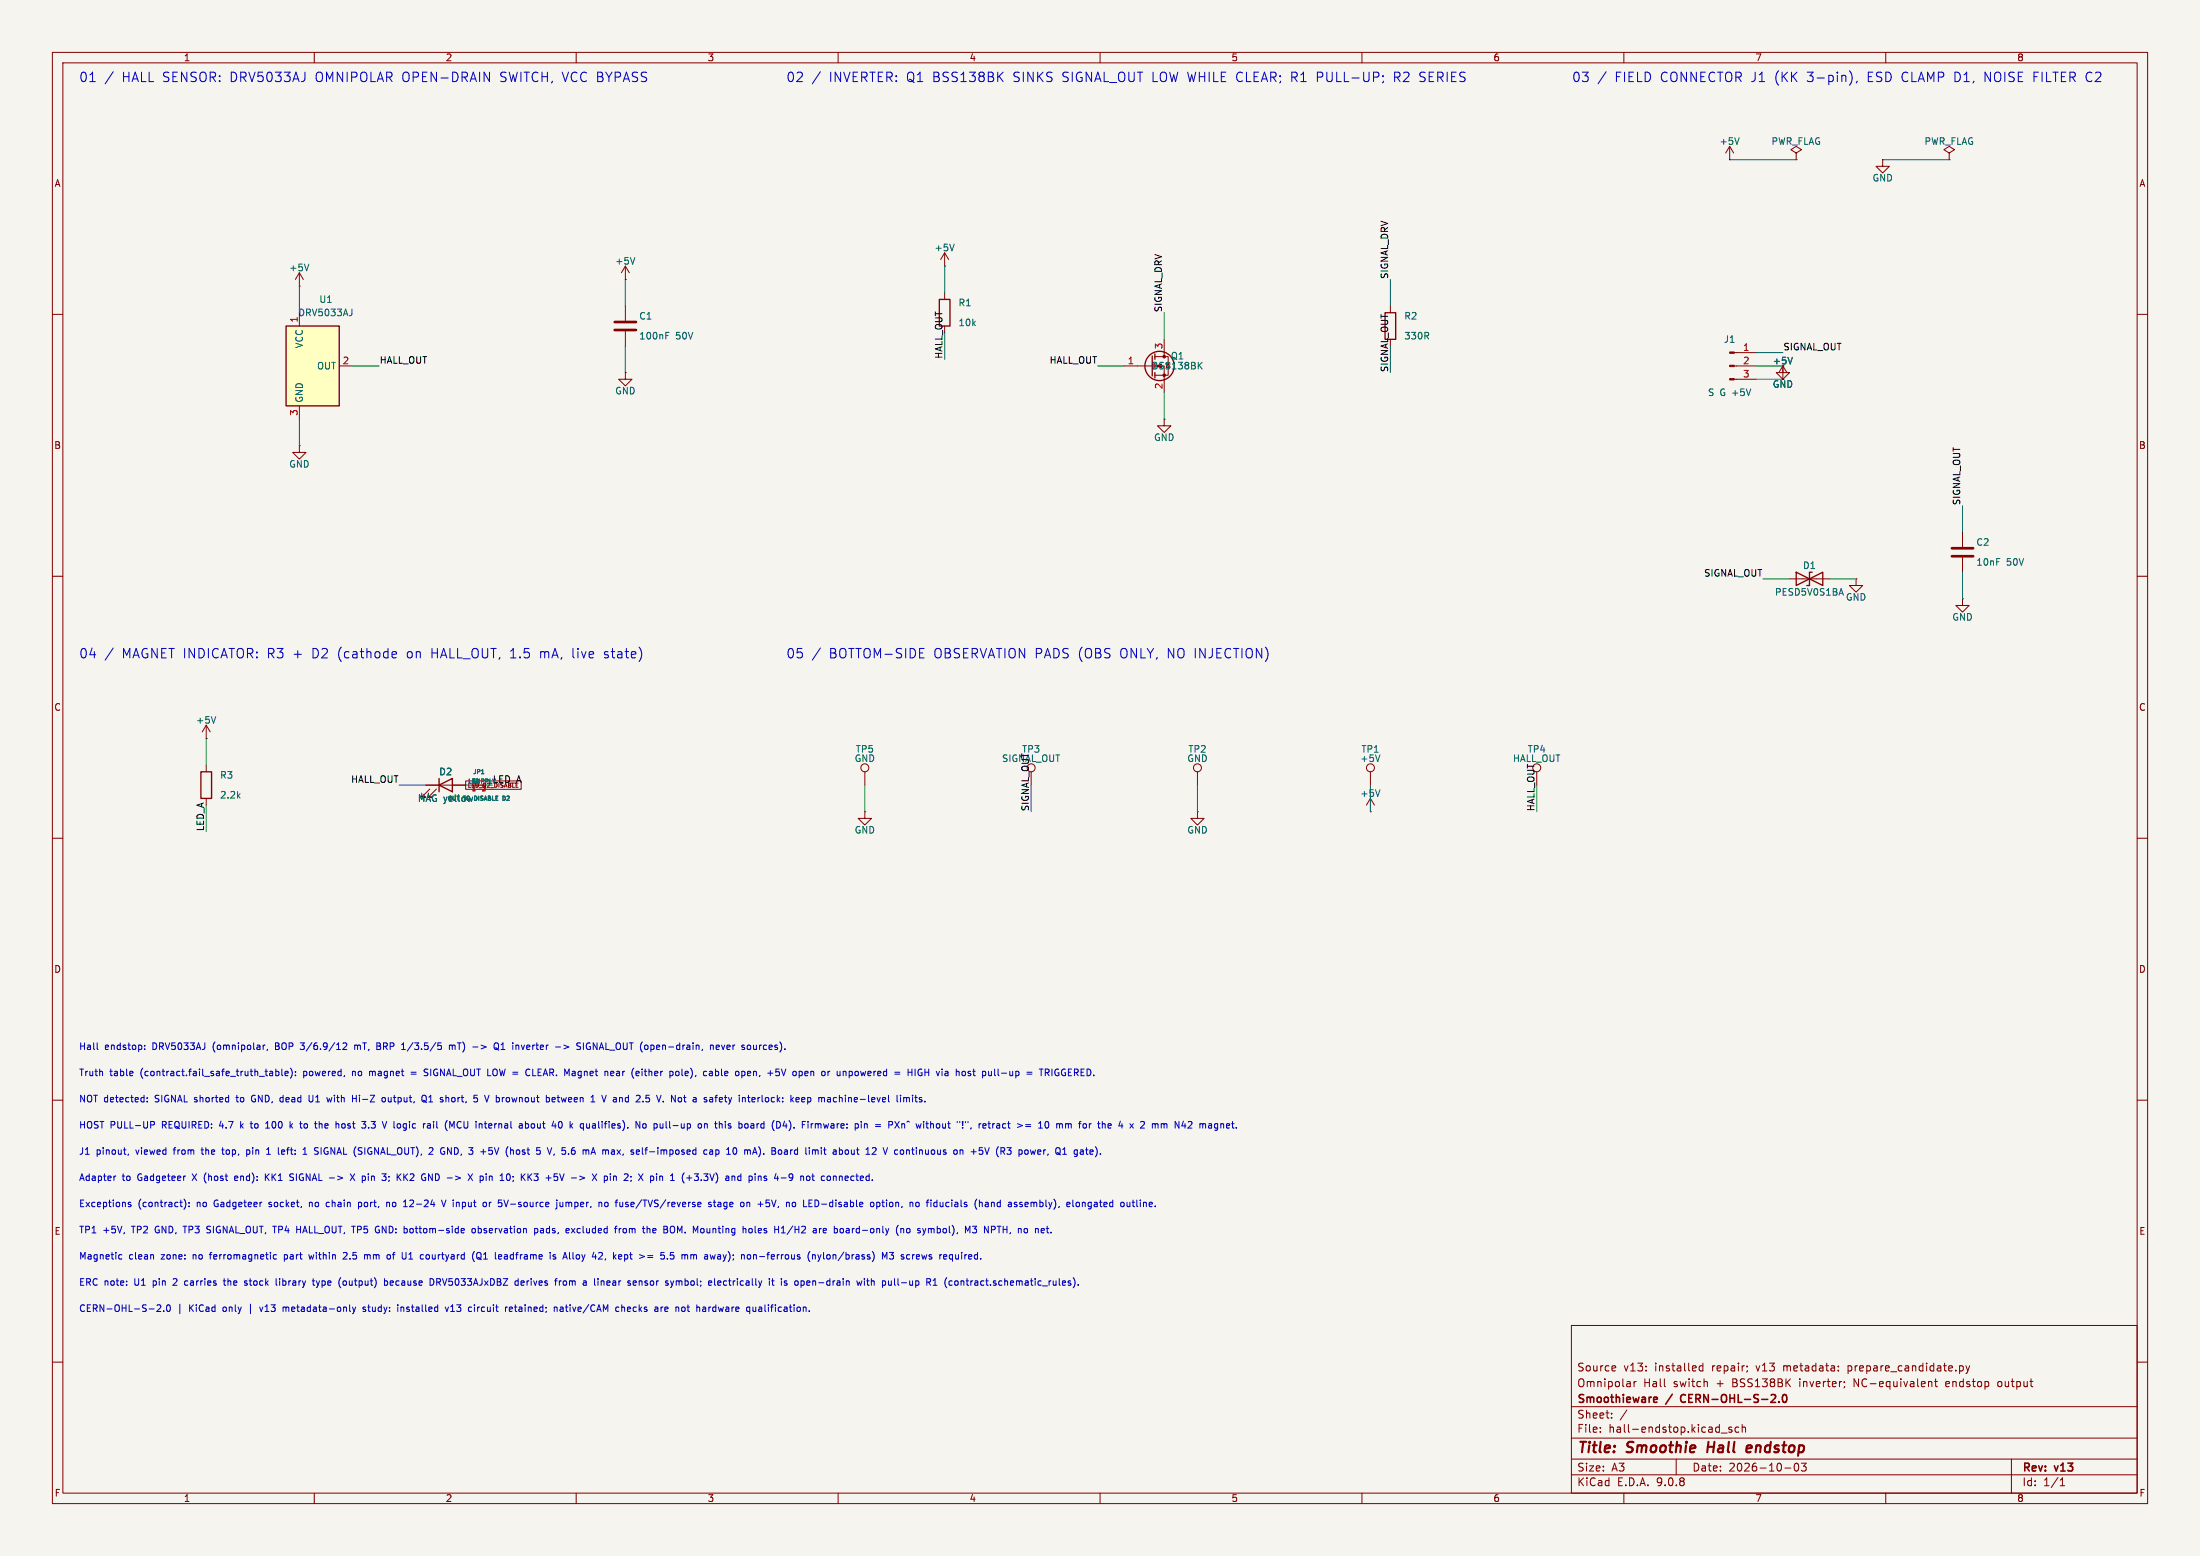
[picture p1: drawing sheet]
<svg xmlns="http://www.w3.org/2000/svg" width="420mm" height="297mm" viewBox="0 0 420 297" stroke-linecap="round" stroke-linejoin="round" font-family="sans-serif">
<path d="M0 0h420v297h-420z" fill="#f5f4ef" stroke="#f5f4ef" stroke-width=".19"/>
<g fill="none" stroke="#840000" stroke-width=".19">
<path d="M10 10h400v277h-400zM12 12h396v273h-396zM60 10v2M110 10v2M160 10v2M210 10v2M260 10v2M310 10v2M360 10v2M330.2 30.5h.1M330.2 27.9l-.8 1.3M330.2 27.9l.8 1.3"/>
<path d="M330.2 27.9v2.6M342.9 29.2l1-.6-1-.7-1 .7 1 .6v1.3M342.9 30.5h.1M359.4 30.5v1.3h1.3l-1.3 1.2-1.3-1.2h1.3M359.4 30.5h.1M372.1 29.2l1-.6-1-.7-1 .7 1 .6v1.3M372.1 30.5h.1M57.1 54.6h.1M57.1 52.1l-.7 1.2M57.1 52.1l.8 1.2M57.1 52.1v2.5M119.4 53.3h.1"/>
<path d="M119.4 50.8l-.8 1.3M119.4 50.8l.7 1.3M119.4 50.8v2.5M265.4 58.4v1.3M10 60h2M331.1 67.3h4.2M331.1 69.9h4.2M331.1 72.4h4.2M340.4 69.9v1.2h1.2l-1.2 1.3-1.3-1.3h1.3M340.4 69.9l-.8 1.2M340.4 69.9l.7 1.2M340.4 69.9v2.5"/>
<path d="M408 60h2M10 110h2M341.6 110.5h7.6M354.3 110.5v1.3h1.3l-1.3 1.2-1.2-1.2h1.2M354.3 110.5h.1M374.6 114.3v1.3h1.3l-1.3 1.2-1.2-1.2h1.2M374.6 114.3h.1M374.6 101.6v2.8M374.6 106.4v2.8M408 110h2M10 160h2M165.1 154.9v1.3h1.3l-1.3 1.3-1.3-1.3h1.3"/>
<path d="M165.1 154.9h.1M165.1 147.3v2.6M408 160h2M10 210h2M408 210h2M300 253h108v32h-108zM10 260h2M300 278.5h108M300 274.5h108M300 268.5h108M305.5 273.2v.2M305.5 272.5v.1"/>
<path d="M307.7 270.5v.2M307.7 269.8v.1M308.2 260.7l.2 .3-.7 .2M308.4 261.6l-.2 .1M310.6 269.1l-1.3 1.9M311.9 263.7v1M312.4 263.7l-.3 .1-.2 .2M317.8 264.6l.1 .1M320 278.5v3M325.1 260.2v1.5M325.1 260.8l-.4-.1-.3 .3 .1 .6h.6M325.9 263.8v.9"/>
<path d="M328.6 273.5h1.1M330.6 272.5l-.4-.1-.2 .2 .1 .2 .5 .2v.3h-.6M331.9 272.5l-.4-.1-.3 .3 .2 .6h.5M332.6 272.5l.2-.1 .4 .1v.9M332.6 271.9v1.5M333.5 260.8v.1M333.6 261.6l-.2 .3M342.7 279.4a.81 .81 0 0 0 .3 1.4l.2-.2 .2-.4-.2-.8M344.8 279.3l-.5 .6 .4 .1v.6l-.2 .2-.6-.2M350.9 261.5v.2M350.9 260.8v.1M352.1 263.8v.1"/>
<path d="M352.2 264.6l-.2 .3M368.2 263.8h.5l.1 .9M369.3 263.7h.6M369.5 263.2v1.3l.4 .2M371.5 263.8v.8M372.2 264l-.8 .2M374.1 260.8l.4-.1 .3 .3-.1 .6h-.6M375.3 260.7l.4 1M375.7 261.7l-.4 .5M376 260.7l-.3 1M381.7 263.7l-.3 .3v.4l.3 .3M384 278.5v6.5"/>
<path d="M408 260h2M60 285v2M110 285v2M160 285v2M210 285v2M260 285v2M300 281.5h108M310 285v2M340.7 280.2h1.2M360 285v2M393.3 283.6h.9M393.3 282.5l.4-.4v1.5"/>
<circle cx="165.1" cy="146.6" r=".76"/>
</g>
<path d="M326.2 275.2l-.3 2M334.3 276h-.7l-.2 .9 .2 .3 .6-.1M334.4 276.3l-1 .2" fill="none" stroke="#840000" stroke-width=".4"/>
<path d="M315.9 266.7l.4 .1 .1 .2-.7 .2M316.3 267.6l-.4 .1M321 266.4l-.2 .4 .2 .7M338 267.7h1M338.9 266.3v.5M339.6 267.5v.2M340.4 266.3l.2-.1a.8 .8 0 0 1 .5 .7 .8 .8 0 0 1-.5 .8l-.2-.2-.1-.4z" fill="none" stroke="#840000" stroke-width=".3"/>
<path d="M372.6 104.6h4.1M372.6 106.2h4.1" fill="none" stroke="#840000" stroke-width=".51"/>
<path d="M264.4 59.7h2v5.1h-2zM342.9 109.2v2.6l5.1-2.6v2.6zM345.9 109.2h-.5v2.6h-.5" fill="none" stroke="#840000" stroke-width=".25"/>
<path d="M332 26.3l-.4 1.3M59 50.4l-.5 1.3M121.2 49.1l-.4 1.3M342.2 68.2l-.4 1.3M351.5 112.3l.4 1.3" fill="none" stroke="#006464" stroke-width=".19"/>
<g fill="#840000" stroke="#840000" stroke-width=".19">
<path d="M330.2 67.2h.9v.2h-.9z"/>
<path d="M330.2 69.7h.9v.3h-.9z"/>
<path d="M330.2 72.3h.9v.2h-.9z"/>
</g>
<path d="M54.6 62.2h10.2v15.3h-10.2z" fill="#ffffc2"/>
<g fill="none" stroke="#840000" stroke-width=".25">
<path d="M179.3 57.2h2.1v5h-2.1zM54.6 62.2h10.2v15.3h-10.2zM220 67.9v3.9M220.5 67.6v1M220.5 71.1v1M38.4 147.3h2v5.1h-2zM83.8 149.9l2.6-1.3v2.5zM83.8 148.6v2.5"/>
<circle cx="221.4" cy="69.8" r="2.79"/>
</g>
<g fill="none" stroke="#840000" stroke-width=".19">
<path d="M57.1 59.7v2.5M119.4 58.4v2.8M180.3 50.8h.1M180.3 48.3v2.5M180.3 55.9v1.3M180.3 48.3l-.7 1.2M180.3 48.3l.8 1.2M57.1 77.5v2.5M64.8 69.9h2.5M119.4 71.1v1.3h1.2l-1.2 1.3-1.3-1.3h1.3M119.4 71.1h.1M119.4 63.2v2.8"/>
<path d="M214.6 69.9h5.4M220.5 68.1h2.5v3.5h-2.5M220.5 69.9h1.7v5M222.2 64.8v3.3M57.1 85.1v1.3h1.3l-1.3 1.2-1.2-1.2h1.2M57.1 85.1h.1M222.2 80v1.3h1.3l-1.3 1.3-1.2-1.3h1.2M222.2 80h.1M39.4 138.4v2.6M39.4 138.4l-.8 1.3M39.4 138.4l.7 1.3M39.4 141h.1"/>
<path d="M39.4 146.1v1.2M39.4 152.4v1.3M81.3 149.9h7.6M82 150.6l-1.5 1.5h.8h-.8v-.7M83.3 150.6l-1.5 1.5h.7h-.7v-.7M88.9 149.1h10.6v1.6h-10.6zM228.6 154.9v1.3h1.3l-1.3 1.3-1.3-1.3h1.3M228.6 154.9h.1M228.6 147.3v2.6M261.6 154.9h.1M261.6 147.3v2.6M261.6 152.4v2.5"/>
<path d="M261.6 152.4l-.7 1.3M261.6 152.4l.8 1.3"/>
<circle cx="196.8" cy="146.6" r=".76"/>
<circle cx="228.6" cy="146.6" r=".76"/>
<circle cx="261.6" cy="146.6" r=".76"/>
<circle cx="293.4" cy="146.6" r=".76"/>
</g>
<path d="M67.2 59v.9l-.2 .3M182.2 46.6l-.5 1.3M127.1 64h.4M127.1 63.4h.6M228.9 69.7l.6 .7M229.5 69.2l-.7 .7M342.2 68.2l-.4 1.3M41.2 136.8l-.4 1.2M91.9 147.7h.5M96.3 152h-.3v.8l.3-.1M263.4 144.1l-.4 1.3M263.4 150.7l-.4 1.3" fill="none" stroke="#006464" stroke-width=".19"/>
<path d="M117.3 61.5h4.1M117.3 63h4.1" fill="none" stroke="#840000" stroke-width=".51"/>
<g fill="#840000" stroke="#840000" stroke-width=".19">
<circle cx="222.2" cy="68.1" r=".25"/>
<circle cx="222.2" cy="71.6" r=".25"/>
</g>
<g fill="none" stroke="#009600" stroke-width=".19">
<path d="M330.2 30.5h12.7M359.4 30.5h12.7M57.1 54.6v5.1M119.4 53.3v5.1M180.3 50.8v5.1M222.2 59.7v5.1M265.4 53.3v5.1M67.3 69.9h5.1M119.4 66v5.1M180.3 63.5v5.1M209.5 69.9h5.1M222.2 74.9v5.1"/>
<path d="M265.4 66v5.1M335.3 69.9h5.1M335.3 67.3h5.1M335.3 72.4h5.1M57.1 80v5.1M374.6 96.5v5.1M336.5 110.5h5.1M349.2 110.5h5.1M374.6 109.2v5.1M39.4 141v5.1M39.4 153.7v5.1M76.2 149.9h5.1"/>
<path d="M165.1 149.9v5M196.8 149.9v5M228.6 149.9v5M261.6 149.9v5M293.4 149.9v5"/>
</g>
<g fill="none" stroke="#0000c2" stroke-width=".19">
<path d="M17.2 15.6h1M21.6 13.7l-1.5 2.3M156.6 13.7l-1.5 2.3M264 14.5v.1M264.1 15.5l-.2 .3M271 15.5l.3 .1M271.1 13.9v.6M306.6 13.7l-1.5 2.3M353.1 13.5a2.06 2.06 0 0 1 0 2.8M354.5 15.5l-.1 .3M21.6 123.7l-1.5 2.3M75.1 124.4l.5 .1 .1 .3-.9 .2"/>
<path d="M75.6 125.5l-.5 .1M115.4 125.5l.2 .1M115.5 124.5v.4M156.6 123.7l-1.5 2.3M175.6 125.6h.8M175.6 123.8h.8M18.5 199.1v1l.2 .2M27.6 199.5v.2M50.2 199.5v.8M50.6 199.5l-.4 .2M57.3 199.1h.8M65.5 199.2l.5-.1 .2 .3-.8 .9h.8"/>
<path d="M67.7 199.5v.8M68.1 199.5l-.4 .1M71.9 199.1h.6M71.9 199.7h.5M72.4 199.7h.2M72.5 199.6l-.1 .1M83.6 199.1h.6M83.7 199.5h.3l.3 .3-.1 .4-.5 .1M85.8 199.6l.4-.1 .1 .2M85.8 199.5v.8M86.3 199.7v.6M86.8 199.5h-.3l-.2 .2"/>
<path d="M90.3 199.8h.9M94.5 199.1h.1a.43 .43 0 0 1 .6 .4v.4a.42 .42 0 0 1-.5 .4 .42 .42 0 0 1-.4-.4zM95.8 199.4h-.1M98.7 199.5l.3 .2v.6M106.1 199.8h.9M107.6 199.5l1 .3-1 .4M110.2 199.1h.6M110.3 199.7l.4 .1 .1 .3-.2 .2h-.3M111.4 199.1v1.2M112.2 199.1l-.3 .5 .3 .7M135.6 199.6l.2-.1h.3l.1 .8M135.6 199.5v.8"/>
<path d="M136.7 199.9l.6-.1v-.3h-.4l-.2 .2 .1 .6h.5M137.7 199.5l.3 .8M143.9 199.5v.6l.3 .2M25.3 204.5l.1 .3-.6 .1M27.6 200.2v.1M28.1 210.2v.1M28.1 209.5v.2M28.8 214.1h.5l.2 .2-.1 .4h-.6M42.3 219.5h.5M42.5 219.1l.1 1.2M47.1 219.5v1.3M47.5 219.5h-.4"/>
<path d="M47.8 214.5h.4M47.9 214.1l.1 1.2M48.2 209.1l-.2 .5 .2 .7M50.7 214.4l.4-.3v1.2M50.7 215.3h.7M50.9 219.4l.4-.3v1.2M51.1 200.3l-.1 .2M51.6 204.5l.5 .2v.6M52.1 205.3h-.5M52.1 204.8h-.5M52.7 204.5h.3l.3 .2-.2 .6h-.4M52.7 204.1v1.2"/>
<path d="M53.1 219.1v1l.2 .2M53.8 204.1v1l.2 .2M53.9 219.5l-.2 .2v.4l.2 .2M54.3 219.8l-.6 .1M54.4 204.9l.6-.1v-.3h-.4l-.2 .2 .1 .6h.5M55.4 214.1v1.2M55.4 203.9a1.46 1.46 0 0 1 0 1.9M55.5 214.8l.4 .5M55.9 214.5l-.5 .5M56.4 205.2v.1M56.4 204.5v.2M57.3 200.2l.2 .1"/>
<path d="M57.9 219.4l.3-.3v1.2M59 209.1l.1 1.1 .1 .1h.4M60.5 219.7l.3 .3-.3 .3M60.6 219.1h.2M60.9 214.1v1.2M61.1 214.5l-.2 .1M62.4 209.5l.2 .8 .3-.6 .2 .6 .3-.8M64.3 200.3h.7M64.6 214.5l.1 .8M65.3 214.6v.6M67.3 209.7h.7M68 209.1v1.2"/>
<path d="M69 214.1h.8l-.4 .4M69.6 214.5l.2 .3v.3l-.2 .2M70.4 215.2v.1M70.6 204.5v.8M70.7 204.5l-.1 .1M72.6 200.3h-.7M73 209.6l.2-.1 .3 .1 .1 .5-.1 .2h-.3l-.2-.1zM76.7 200.3h.7M78.5 204.7h.9M78.5 205h.9M80.7 209.1h.1a.43 .43 0 0 1 .6 .4v.4a.42 .42 0 0 1-.4 .4 .42 .42 0 0 1-.5-.4zM80.8 210l.6 .5"/>
<path d="M81 205.3h.6M81.6 214.5h.5l.1 .8M81.6 215.3h.6M81.7 204.1h-.5l-.2 .2 .1 .3 .5 .2M81.9 210.3h.7M82 209.4h-.1M82.2 214.8l-.6 .1M82.8 214.1v.1M82.8 214.5v.8M85.1 209.1v1.2M85.4 219.1l.8 1.2M85.6 209.5h-.3l-.2 .1"/>
<path d="M85.9 214.1l.4 .9 .4-.9v1.2M90.5 209.1h.6M90.9 209.5l.3 .3v.3l-.3 .2M92.4 214.5h.5M92.7 215.3h.2M93.4 219.1h.6M93.5 219.5l.4 .1M94.6 200l.6 .5M95.7 200.3h.7M99 219.5h-.3l-.1 .2v.5l.4 .1M100.3 214.5h.4l.2 .2-.1 .6h-.5M100.3 214.1v1.2"/>
<path d="M100.8 204.1l.4 .1M101.2 205.2l-.4 .1M101.8 214.5h-.3l-.1 .2 .1 .5 .3 .1M104.5 219.1l.4 1.2 .4-1.2M105.4 209.9l.6-.1-.1-.3h-.3l-.2 .2 .1 .6h.4M106.4 209.5h.4M106.5 209.1v1l.2 .2M107.2 214.2l.1 .3-.1 .7M107.9 219.1h-.6v.6l.1-.2M111 214.5h.4M111.4 214.5v1.3M111.4 215.3h-.4"/>
<path d="M114.9 209.1l.4 1.2 .4-1.2M117.1 204.5h-.3l-.2 .2v.6h.5M117.1 209.5h.5l.1 .8M117.2 204.8l-.6 .1M117.7 209.8h-.5l-.1 .2 .1 .3h.5M117.8 219.5l.7 .8M118.5 219.5l-.7 .8M121 203.9l-.2 .2M121.6 204.5h.4v.3l-.6 .1M122 205.3h-.4M122.7 214.6l.2-.1 .4 .1 .1 .5-.2 .2h-.3l-.2-.1zM123.1 219.5h.5"/>
<path d="M123.6 219.1l-.3 .1v1.1M128.2 209.1l.7 1.2M129 204.6l.2-.1 .4 .1v.5l-.1 .2h-.3l-.2-.1zM134.7 214.5l.3 .2v.6M135.4 204.5h.5l.1 .8M135.5 210.3h.6M135.5 209.5h.5l.1 .8M135.5 219.5h.5l.1 .8M136 204.8h-.4l-.2 .2 .2 .3h.4M136.1 209.8l-.6 .1M136.1 219.8h-.5l-.2 .2 .2 .3h.5M136.4 214.5h.5"/>
<path d="M136.6 214.1v1l.3 .2M136.7 219.5h.3l.3 .2-.2 .6h-.4M136.7 219.5v1.3M138.3 209.5h.5M141.7 204.5h.4l.1 .2v.5l-.5 .1M142.2 219.6l.3-.1 .2 .2M142.2 219.5v.8M142.7 219.7v.6M142.8 204.5v.8M142.9 219.5l-.2 .2M143.3 204.8l-.6 .1M144.5 214.5v.8"/>
<path d="M144.7 209.5v.8M144.9 214.5l-.4 .2M145.1 209.5l-.4 .2M148.1 204.6l.5-.1 .2 .3-.1 .5h-.6M148.1 204.1h.7M150.7 213.9a1.49 1.49 0 0 1 0 1.9M151.3 219.5l-.3 .1M151.6 215.2v.1M151.8 219.5l-.1 .2 .1 .6M153.2 209.5h.4v.3l-.6 .1M153.6 210.3h-.4M154.2 204.5h-.4l-.2 .2 .1 .6h.5"/>
<path d="M154.2 209.5h.4l.2 .2-.1 .6h-.5M154.2 209.5v1.3M154.3 204.8l-.7 .1M156.7 214.5v.8M157.2 214.5l.3 .8 .2-.6 .2 .6M157.2 219.5h.5M160.2 209.6l.2-.1h.3l.1 .8M162.5 204.5l.2 .2v.4l-.2 .2M163.1 219.5v.8M163.5 219.5h.5M163.7 219.1v1l.2 .2M167.1 214.7h1"/>
<path d="M167.1 215h1M169.4 219.1l-.4 1.2M170.8 214.1l.9 1.2M171.7 214.1l-.9 1.2M172.7 209.5l.4 .2M173.1 209.7l.1-.2h.3l.1 .8M173.1 209.7v.6M173.1 214.2l.3-.2 .2 .2M173.2 219.5l.4 .2v.6M173.4 204.7h.7M173.4 204.1v1.2M174.1 204.1v1.2"/>
<path d="M174.2 209.1v.1M174.2 209.5v.8M174.6 209.5h.5M174.7 204.1v1.2M174.8 209.1v1l.3 .2M174.9 214.5l.2 .8M176 204.1h-.5l-.2 .3M176 209.5h-.3l-.2 .2v.1l.5 .2v.3h-.5M176.6 204.7h.7M176.6 204.1v1.2M180.1 215.3h.2M185.4 219.8h1"/>
<path d="M185.7 204.5h.5M185.9 219.4v.9M185.9 205.3h.3M187.3 214.5h-.3M187.6 219.1h-.6l-.1 .6 .2-.2 .4 .1 .1 .2v.4l-.2 .1-.5-.1M187.6 214.9l.6-.1v-.3h-.4l-.2 .2 .1 .6h.5M190.6 218.9l-.2 .2M191.1 219.7h.5M191.2 204.8h1M191.5 214.5h.5M191.5 215.3h.5M191.6 219.1h-.5v1.2"/>
<path d="M192.4 214.5h.4M192.5 214.1v1l.3 .2M196.3 219.7l-.3-.2h-.3l-.1 .2 .1 .6h.3l.3-.2M198.3 215.3h.7M198.4 204.1h.7M198.8 204.1v1.2M199.6 204.7h.6l.1-.2-.1-.3-.6-.1v1.2M199.9 204.7l.4 .6M200.2 214.5l-.3-.4a.68 .68 0 0 0-.4 .6 .68 .68 0 0 0 .4 .6l.3-.5M200.8 204.1v1.2M202.1 204.1h-.5l-.2 .3M203.2 204.1a.64 .64 0 0 0-.6 .6 .64 .64 0 0 0 .6 .6"/>
<path d="M203.4 214.6l.4-.1 .2 .2M203.4 214.5v.8M204 214.7l.1-.2h.3l.1 .8M204 214.7v.6M207.2 219.5h.5M207.4 219.1v1l.3 .2M208 214.5v.8M208.2 214.5l-.2 .2M212.1 214.5v.3l-.6 .1M215.7 214.5l.7 .8M216.4 214.5l-.7 .8M220 214.6l.4-.1 .1 .2"/>
<path d="M220.5 214.7v.6M220.6 214.5l-.1 .2M222.6 214.5l.2 .2v.6M225.1 214.1v1.2l-.8-1.2v1.2M227 214.1h.4l.2 .3-.8 .9h.8M231.9 215.7l.3 .1M232.3 214.5h-.3l-.2 .2 .1 .5 .4 .1M22.1 224.5l-.3 .2M23.3 239.5h-.4l-.2 .1M24.5 220.3l-.1 .2M25 229.5h-.3l-.2 .2v.1l.5 .2v.3h-.5M29.3 239.5v.8"/>
<path d="M34.3 229.5h.5M34.7 230.3h.1M35.1 228.9a1.46 1.46 0 0 1 0 1.9M35.3 224.5h.1M36.1 229.5v.2M36.1 230.2v.1M39.5 235.3h.2M39.7 234.1l-.2 .2 .2 .4M45 224.5l-.2 .2v.4l.2 .2M45.4 224.8l-.6 .1M47.1 220.3h.4M50.7 224.1v1.2"/>
<path d="M50.8 224.6l.6 .7M50.9 220.3h.7M51.4 224.1l-.7 .7M52.8 239.5h-.4l-.2 .2 .1 .6h.5M54.3 239.5v1.3M54.4 239.5h-.1M55.3 225.3h.6M56 224.1h-.4l-.3 .2 .1 .3 .5 .2M56.6 234.7h.8M57.9 220.3h.7M58.9 239.5l.3 .8 .2-.6M59.1 229.5v.8"/>
<path d="M59.2 229.5l-.1 .1M62.8 229.5h-.4l-.1 .2v.5l.5 .1M66.1 239.1h-.4l-.2 .1M66.2 239.6l-.7 .7h.8M66.9 224.1l.8 1.2M67.7 224.1l-.8 1.2M68.4 229.5h.4l.2 .1M68.4 229.5v1.3M69 230.2l-.2 .1h-.4M69.6 239.6l.4-.1 .1 .2M70.1 239.7v.6M70.3 239.5l-.2 .2"/>
<path d="M72.2 234.8h.2v.4l-.2 .1M72.3 234.1h.1M72.9 224.1h.8l-.4 .4M73.6 224.7v.5M73.8 229.6l.2-.1h.3l.1 .8M73.8 229.5v.8M74.1 239.5h.3l.1 .2v.5l-.4 .1M74.2 224.5v.2M74.3 225.3l-.1 .2M77 230.3h.8M77.1 224.1v1.2M77.3 224.6l.5 .7"/>
<path d="M77.5 239.1v1l-.1 .2M77.8 224.1l-.7 .7M81.7 239.5h-.3l-.1 .2 .1 .5 .3 .1M81.8 225.3v-1.2l.7 1.2M84.3 229.1l.4 1.2 .4-1.2M88.5 234.5l.1 .3-.6 .1M88.6 235.3h-.1M89.4 224.1l.8 1.2M90.2 234.6l.1-.1 .4 .1 .1 .5-.2 .2h-.3l-.1-.1zM90.2 224.1l-.8 1.2M90.6 238.9a1.46 1.46 0 0 0 0 1.9M91.3 235.3h.4"/>
<path d="M91.3 234.1v1.2M91.7 234.5h-.4M91.8 239.2l-.3-.1a.43 .43 0 0 0-.5 .4v.4a.43 .43 0 0 0 .3 .4 .43 .43 0 0 0 .5-.2M92.8 229.5l.1 .2-.1 .6M93.4 229.5v.8M93.8 229.5l-.4 .2M93.9 220.3h-.4M95.4 239.5h.3l.1 .3-.6 .1M96.2 229.1l.4 1.2 .4-1.2M96.3 239.9v.4M97.3 224.3v.8M98 224.5v.2"/>
<path d="M98 225.3l-.1 .2M101 224.6l.5 .7M101.5 224.1l-.7 .7M101.9 225.2l.6 .1M101.9 224.1h.8M102.1 234.5h.3l.3 .2-.2 .6h-.4M102.1 234.5v1.3M103.2 234.5h.5M103.6 234.8h-.3l-.1 .2v.3h.4M106.1 239.5h-.3l-.2 .2v.1l.5 .2v.3h-.5M106.3 229.1v.1M106.3 229.5v1.1l-.2 .2"/>
<path d="M106.8 224.1l.5 1.2M106.9 229.5l.1 .8h.3l.1-.1M107.3 220.2l.1 .1M107.4 229.5v.8M108.1 229.5v.8M108.1 229.5v.1M109.1 234.5l.6 .8M109.4 239.1v1l.2 .2M109.7 234.5l-.6 .8M110.7 224.5l.9 .3-.9 .4M113.1 224.1l.8 1.2M113.9 224.1l-.8 1.2"/>
<path d="M114.5 239.1h.4l.1 .3-.8 .9h.8M115.4 224.5h.3l.3 .2-.1 .6h-.5M115.4 224.5v1.3M115.5 229.5h.4l.2 .2v.4l-.2 .2h-.4l-.1-.2zM116.5 224.1v.1M118.2 234.5v.8M118.6 234.5l-.4 .2M119.2 239.5h.5M119.2 239.5v1.3M119.4 234.5h-.3l-.2 .2 .1 .5 .4 .1M119.4 230.3h.5M119.5 229.5h.4"/>
<path d="M119.5 229.8l.4 .2M121.9 224.1l.8 1.2M122.7 224.1l-.8 1.2M123.7 239.7h.9M123.9 234.5l.2 .2v.6M125 234.5l-.4 .2 .1 .6h.3M125.2 234.8l-.6 .1M126.8 239.1h-.6l-.1 .6M128.3 234.1a.43 .43 0 0 1 .5 .4v.4a.43 .43 0 0 1-.5 .4M128.6 239.1h-.6l-.1 .6 .2-.2 .5 .1 .1 .2-.1 .4-.2 .1-.5-.1M131.1 224.8h1M132.6 239.5l.4 .2v.6"/>
<path d="M134.4 225.2l.5 .1M134.4 224.1h.7l-.4 .4h.2M135.7 229.5h-.3l-.1 .2v.1l.4 .2v.3h-.4M136.2 229.5h.5M136.4 229.1v1l.3 .2M137.1 229.5h.5v.8M137.1 239.5h.4l.1 .8M137.6 239.8h-.5M137.6 229.8h-.4l-.2 .2 .2 .3h.4M143 225.3h.4M143 224.5v1.3M143.2 234.5h.3l.1 .2v.5l-.4 .1"/>
<path d="M143.4 224.5h-.4M144 239.5l.4 .2v.6M144.2 234.1v1l.1 .2M145 239.8h1M145.8 220.2v.1M147.3 229.1l.4 1.2M148.1 224l-.3 .9h.8M149.2 235.3h.7M151.4 234l-1.1 1.6M152.9 224.5v.8M153 224.5l-.1 .1M155.2 239.5h.4v.8"/>
<path d="M156.1 239.5l.3 .8M156.7 239.5l-.3 .8M157.2 234.9l.6-.1-.1-.3h-.4l-.1 .2v.6h.5M157.2 239.1v1l.2 .2M157.4 224.5h-.4l-.2 .2 .1 .6h.5M157.5 220.3h.2M158.1 239.5l-.3 .2v.4l.3 .2M158.3 224.5h-.3l-.1 .2v.5l.4 .1M161.8 224.5l.1 .3-.6 .1M161.9 225.3h-.1M161.9 234.5l.2 .2v.6M162.1 235.3h-.1"/>
<path d="M162.1 234.8h-.1M163.1 220.2l-.2 .1h-.3M167.4 229.5h.3l.3 .2-.1 .6h-.5M168.3 229.5h.5M168.5 229.1v1l.3 .2M168.9 240l.4-.9v1.2M169.3 229.1v.1M169.3 229.5v.8M169.8 239.1h.8l-.4 .4 .3 .2v.5l-.2 .1-.5-.1M172 234.5h.5v.8M172.5 239.5h-.3l-.2 .2 .1 .1 .4 .2M173.2 234.5h.3l.2 .2v.4l-.2 .2h-.3l-.1-.2z"/>
<path d="M176 239.5l.2 .8 .2-.6M176.8 229.5h.5M177.3 229.1l-.3 .1v1.1M178.3 234.5v.8M178.9 235.3h.1M178.9 234.1v1.2M179 234.5h-.1M181 229.5h-.3l-.1 .2v.5l.4 .1M183 239.5v.8M183.6 239.1v.1M183.6 239.5v.8M187.9 235.3v-1.2l.8 1.2"/>
<path d="M188.2 229.5l.5 .2v.6M188.7 230.3h-.5M188.7 229.8h-.5M189.3 229.6l.2-.1h.3v.8M189.3 229.5v.8M191.5 234.7h.7M195.7 230.3h.5M195.7 229.5h.4l.2 .3-.6 .1M196.8 229.5v.8M196.9 229.5l-.1 .1M198.8 234.5v.8M199.4 234.8l-.6 .1"/>
<path d="M206.6 229.6l.2-.1h.3l.1 .8M206.6 229.5v.8M208.3 230.6l-.2 .2-.3-.1M208.3 229.5h-.3l-.3 .2 .1 .6h.5M217.1 230.3h.1M217.7 229.1v.1M217.7 229.5v.8M218.3 229.5v.8M218.8 229.5h-.3l-.2 .1M22.7 240.2l.2 .1h.4M30 249.2l.5-.1 .2 .3-.8 .9h.8M31.2 250.2v.1"/>
<path d="M31.9 249.2l.2-.1a.68 .68 0 0 1 .4 .6 .68 .68 0 0 1-.4 .6l-.3-.5zM35.5 244.5l-.3 .2v.4l.3 .2M42.6 244.5h.5M42.8 244.1v1l.3 .2M47.2 244.5h-.4l-.1 .2 .5 .4M47.2 245.1l-.2 .2h-.3M49.6 249.5l.3 .8M52.7 244.1v1l.2 .2M53.4 244.1v.1M53.4 244.5v.8M54 249.5v.8M54.3 240.3h.1"/>
<path d="M54.4 249.5l-.4 .1M59.6 244.5h.5M59.8 244.1v1l.3 .2M60.4 244.5l.3 .8-.3 .5M65.9 244.5h-.3l-.1 .2v.5l.4 .1M66.7 249.1v1l.2 .2M67.3 249.5l.3 .8M67.6 250.3l-.3 .5M67.9 249.5l-.3 .8M69.8 249.5h-.3l-.2 .2 .5 .4M69.8 250.1l-.2 .2h-.3M73.4 244.5h.4l.2 .2-.1 .6h-.5"/>
<path d="M73.4 244.1v1.2M74.9 244.5l-.4 .2v.6h.4M75.1 244.8l-.6 .1M75.9 249.1v.1M75.9 249.5v.8M76.5 249.5v.8M76.7 249.5l-.2 .1M82.4 244.1a.68 .68 0 0 1 .4 .6 .68 .68 0 0 1-.4 .6M83.4 244.7h.5M83.9 244.1h-.5v1.2M85 249.5l.3 .8 .3-.8M89.9 249.5h.1"/>
<path d="M90 250.3h-.1M90.6 249.1v.1M91.2 240l.6 .4M95.7 240.3h-.3M96.5 249.5v.8M96.9 249.5l-.4 .2M97.2 249.9l.6-.1v-.3h-.4l-.2 .2 .1 .6h.5M98.8 244.5h.1M98.9 244.1v1.2M98.9 245.3h-.1M100.1 244.7l-.2-.2-.4 .2v.6h.5M100.1 244.8l-.6 .1"/>
<path d="M105.8 249.6l.2-.1h.3l.1 .8M105.8 249.5v.8M107 249.5h.4M107.1 244.5l-.3 .1M107.4 249.8h-.3l-.2 .2 .1 .3h.4M107.9 244.5h-.3l-.1 .2 .1 .5 .3 .1M118.2 249.5h-.4l-.3 .2 .2 .6h.5M118.7 249.6l.2-.1h.3v.8M118.7 249.1v1.2M119.2 240.3h.5M121.1 244.5h.3l.1 .3-.6 .1M121.4 245.3h-.3"/>
<path d="M122 244.5v.8M122.5 244.5h-.3l-.2 .1M123.7 240h.9M126.2 249.5v.8M126.6 249.5l-.4 .2M127 249.5v.8M127.5 249.8l-.6 .1M129.1 244.6l.4-.1 .1 .2M129.1 244.5v.8M129.6 244.7v.6M129.8 244.5l-.2 .2M130.5 249.5l.3 .2v.4l-.3 .2"/>
<path d="M131.2 249.5h.4M135.3 249.5v.8M135.4 249.6l-.1 .1M137 244.9l.6-.1v-.3h-.4l-.2 .2 .1 .6h.5M137.6 240.3h-.5M138.3 244.5l-.2 .2v.4l.2 .2M144.3 250.2l-.2 .1h-.3M144.3 249.5v.8M145.2 249.5h-.3M145.3 249.8h-.3l-.2 .2 .1 .3h.4M147.3 244.5h.5M147.5 245.3h.3"/>
<path d="M149.2 244.1v.1M149.2 244.5v.8M150.2 244.5h-.3l-.2 .2 .1 .1 .4 .2v.3h-.5M151.8 244.6l.2-.1 .3 .1 .1 .5-.1 .2h-.3l-.2-.1zM155.2 244.5v.8M155.3 244.5l-.1 .1M156.4 240.3l-.3 .5M165 244.1v.1M165 244.5v.8M165.4 244.5h.5M165.6 244.1v1l.3 .2M166.3 244.6l.2-.1h.3l.1 .8"/>
<path d="M166.3 244.1v1.2M171.5 245.3h.1M172 240.3h.5M172.1 244.8h1M178.1 245.3h.8M180.7 243.9a1.46 1.46 0 0 0 0 1.9M183 240.2l-.2 .1M184.4 244.5h.5M184.6 244.1v1l.2 .2"/>
</g>
<g font-size="2.8" fill="#840000">
<text x="301" y="277.9">Title:</text>
<text x="310.6" y="277.9">Smoothie</text>
<text x="326.8" y="277.9">Hall</text>
<text x="335.1" y="277.9">endstop</text>
</g>
<g font-size="2.5" fill="#0000c2">
<text x="15" y="15.9">01</text>
<text x="23.3" y="15.9">HALL SENSOR: DRV5033AJ</text>
<text x="60.4" y="15.9">OMNIPOLAR OPEN-DRAIN</text>
<text x="95.8" y="15.9">SWITCH, VCC BYPASS</text>
<text x="150" y="15.9">02</text>
<text x="158.3" y="15.9">INVERTER: Q1 BSS138BK</text>
<text x="193.6" y="15.9">SINKS</text>
<text x="203" y="15.9">SIGNAL_OUT LOW WHILE CLEAR; R1</text>
<text x="252" y="15.9">PULL-UP;</text>
<text x="266.9" y="15.9">R2</text>
<text x="271.9" y="15.9">SERIES</text>
<text x="300" y="15.9">03</text>
<text x="308.3" y="15.9">FIELD CONNECTOR J1</text>
<text x="339" y="15.9">(KK</text>
<text x="345.2" y="15.9">3-pin),</text>
<text x="356.8" y="15.9">ESD CLAMP D1,</text>
<text x="379.4" y="15.9">NOISE FILTER C2</text>
<text x="15" y="125.9">04</text>
<text x="23.3" y="125.9">MAGNET INDICATOR: R3</text>
<text x="56.1" y="125.9">+</text>
<text x="59.8" y="125.9">D2</text>
<text x="64.8" y="125.9">(cathode</text>
<text x="78.1" y="125.9">on</text>
<text x="82.8" y="125.9">HALL_OUT, 1.5</text>
<text x="103.8" y="125.9">mA,</text>
<text x="110" y="125.9">live</text>
<text x="116.2" y="125.9">state)</text>
<text x="150" y="125.9">05</text>
<text x="158.3" y="125.9">BOTTOM-SIDE</text>
<text x="178.3" y="125.9">OBSERVATION PADS (OBS</text>
<text x="214.1" y="125.9">ONLY, NO INJECTION)</text>
</g>
<g font-size="2.1" fill="#840000">
<text x="301" y="262">Source</text>
<text x="309.9" y="262">v13:</text>
<text x="315.9" y="262">installed</text>
<text x="327" y="262">repair;</text>
<text x="335.5" y="262">v13</text>
<text x="340.8" y="262">metadata:</text>
<text x="353.3" y="262">prepare_candidate.py</text>
<text x="301" y="268.2">Smoothieware</text>
<text x="301" y="265">Omnipolar</text>
<text x="313.7" y="265">Hall</text>
<text x="318.2" y="268.2">/</text>
<text x="319.5" y="265">switch</text>
<text x="321.5" y="268.2">CERN-OHL-S-2.0</text>
<text x="327.8" y="265">+</text>
<text x="331" y="265">BSS138BK</text>
<text x="343.9" y="265">inverter;</text>
<text x="354.4" y="265">NC-equivalent</text>
<text x="372.2" y="265">endstop</text>
<text x="382.2" y="265">output</text>
<text x="301" y="273.7">File:</text>
<text x="301" y="271">Sheet:</text>
<text x="307.1" y="273.7">hall-endstop.kicad_sch</text>
<text x="301" y="281.1">Size:</text>
<text x="307.6" y="281.1">A3</text>
<text x="323" y="281.1">Date:</text>
<text x="330" y="281.1">2026-10-03</text>
<text x="386" y="281.3">Rev:</text>
<text x="392.4" y="281.3">v13</text>
<text x="301" y="283.9">KiCad</text>
<text x="308.7" y="283.9">E.D.A.</text>
<text x="316.3" y="283.9">9.0.8</text>
<text x="386" y="283.9">Id:</text>
<text x="390.1" y="283.9">1/1</text>
</g>
<g font-size="1.8" fill="#840000">
<text x="35" y="11.9">1</text>
<text x="85" y="11.9">2</text>
<text x="135" y="11.9">3</text>
<text x="185" y="11.9">4</text>
<text x="235" y="11.9">5</text>
<text x="285" y="11.9">6</text>
<text x="335" y="11.9">7</text>
<text x="385" y="11.9">8</text>
<text x="10.3" y="35.9">A</text>
<text x="408.3" y="35.9">A</text>
<text x="338.3" y="74.2">GND</text>
<text x="10.3" y="85.9">B</text>
<text x="408.2" y="85.9">B</text>
<text x="10.3" y="135.9">C</text>
<text x="408.2" y="135.9">C</text>
<text x="10.3" y="185.9">D</text>
<text x="408.2" y="185.9">D</text>
<text x="10.3" y="235.9">E</text>
<text x="408.3" y="235.9">E</text>
<text x="10.3" y="285.9">F</text>
<text x="35" y="286.9">1</text>
<text x="85" y="286.9">2</text>
<text x="135" y="286.9">3</text>
<text x="185" y="286.9">4</text>
<text x="235" y="286.9">5</text>
<text x="285" y="286.9">6</text>
<text x="335" y="286.9">7</text>
<text x="385" y="286.9">8</text>
<text x="408.3" y="285.9">F</text>
</g>
<g font-size="1.8" fill="#006464">
<text x="328.2" y="27.8">+5V</text>
<text x="338.1" y="27.8">PWR_FLAG</text>
<text x="367.3" y="27.8">PWR_FLAG</text>
<text x="357.4" y="34.8">GND</text>
<text x="55.1" y="52">+5V</text>
<text x="117.3" y="50.7">+5V</text>
<text x="178.3" y="48.2">+5V</text>
<text x="60.9" y="58">U1</text>
<text x="182.9" y="58.7">R1</text>
<text x="56.9" y="60.6">DRV5033AJ</text>
<text x="121.9" y="61.2">C1</text>
<text x="121.9" y="65">100nF</text>
<text x="129" y="65">50V</text>
<text x="182.9" y="62.5">10k</text>
<text x="268" y="61.2">R2</text>
<text x="268" y="65">330R</text>
<text x="329" y="65.6">J1</text>
<text x="58" y="66.6" transform="rotate(-90 58 66.6)">VCC</text>
<text x="60.4" y="70.7">OUT</text>
<text x="219.8" y="70.7">BSS138BK</text>
<text x="223.4" y="68.8">Q1</text>
<text x="338.3" y="69.8">+5V</text>
<text x="58" y="77" transform="rotate(-90 58 77)">GND</text>
<text x="117.3" y="75.5">GND</text>
<text x="326" y="75.8">S G +5V</text>
<text x="55.1" y="89.5">GND</text>
<text x="220.2" y="84.4">GND</text>
<text x="377.2" y="104.4">C2</text>
<text x="338.7" y="113.9">PESD5V0S1BA</text>
<text x="344.1" y="108.8">D1</text>
<text x="377.2" y="108.2">10nF</text>
<text x="383" y="108.2">50V</text>
<text x="352.3" y="114.9">GND</text>
<text x="372.6" y="118.7">GND</text>
<text x="37.3" y="138.3">+5V</text>
<text x="163.3" y="143.9">TP5</text>
<text x="226.8" y="143.9">TP2</text>
<text x="259.8" y="143.9">TP1</text>
<text x="291.5" y="143.9">TP4</text>
<text x="41.9" y="148.8">R3</text>
<text x="83.7" y="148.2">D2</text>
<text x="163.1" y="145.6">GND</text>
<text x="191.2" y="145.6">SIGNAL_OUT</text>
<text x="226.6" y="145.6">GND</text>
<text x="259.6" y="145.6">+5V</text>
<text x="288.7" y="145.6">HALL_OUT</text>
<text x="41.9" y="152.6">2.2k</text>
<text x="79.7" y="153.3">MAG yellow</text>
<text x="259.6" y="152.3">+5V</text>
<text x="163.1" y="159.3">GND</text>
<text x="226.6" y="159.3">GND</text>
</g>
<g font-size="1.8" fill="#0f0f0f">
<text x="265.1" y="53.3" transform="rotate(-90 265.1 53.3)">SIGNAL_DRV</text>
<text x="221.9" y="59.7" transform="rotate(-90 221.9 59.7)">SIGNAL_DRV</text>
<text x="72.4" y="69.5">HALL_OUT</text>
<text x="180" y="68.6" transform="rotate(-90 180 68.6)">HALL_OUT</text>
<text x="200.3" y="69.5">HALL_OUT</text>
<text x="265.1" y="71.1" transform="rotate(-90 265.1 71.1)">SIGNAL_OUT</text>
<text x="340.4" y="67">SIGNAL_OUT</text>
<text x="374.3" y="96.5" transform="rotate(-90 374.3 96.5)">SIGNAL_OUT</text>
<text x="325.2" y="110.1">SIGNAL_OUT</text>
<text x="195" y="143.9">TP3</text>
<text x="66.9" y="149.5">HALL_OUT</text>
<text x="94" y="149.5">LED_A</text>
<text x="196.5" y="154.9" transform="rotate(-90 196.5 154.9)">SIGNAL_OUT</text>
<text x="293" y="154.9" transform="rotate(-90 293 154.9)">HALL_OUT</text>
<text x="39" y="158.8" transform="rotate(-90 39 158.8)">LED_A</text>
</g>
<g font-size="1.8" fill="#a90000">
<text x="56.9" y="61.7" transform="rotate(-90 56.9 61.7)">1</text>
<text x="65.3" y="69.6">2</text>
<text x="215.2" y="69.6">1</text>
<text x="222" y="66.7" transform="rotate(-90 222 66.7)">3</text>
<text x="332.7" y="67.1">1</text>
<text x="332.7" y="69.6">2</text>
<text x="222" y="74.4" transform="rotate(-90 222 74.4)">2</text>
<text x="332.7" y="72.1">3</text>
<text x="56.9" y="79.4" transform="rotate(-90 56.9 79.4)">3</text>
</g>
<g font-size="1.8" fill="#0000c2">
<text x="15" y="200.6">Hall</text>
<text x="20" y="200.6">endstop:</text>
<text x="29.2" y="200.6">DRV5033AJ</text>
<text x="40.9" y="200.6">(omnipolar,</text>
<text x="53" y="200.6">BOP</text>
<text x="58" y="200.6">3/6.9/12</text>
<text x="68.5" y="200.6">mT,</text>
<text x="73" y="200.6">BRP</text>
<text x="77.9" y="200.6">1/3.5/5</text>
<text x="87.2" y="200.6">mT)</text>
<text x="91.9" y="200.6">-&gt;</text>
<text x="96.2" y="200.6">Q1</text>
<text x="99.9" y="200.6">inverter</text>
<text x="108.3" y="200.6">-&gt;</text>
<text x="112.6" y="200.6">SIGNAL_OUT (open-drain,</text>
<text x="138.5" y="200.6">never</text>
<text x="144.7" y="200.6">sources).</text>
<text x="15" y="205.6">Truth</text>
<text x="20.9" y="205.6">table</text>
<text x="26.9" y="205.6">(contract.fail_safe_truth_table):</text>
<text x="58.2" y="205.6">powered,</text>
<text x="67.7" y="205.6">no</text>
<text x="71.2" y="205.6">magnet</text>
<text x="82" y="205.6">SIGNAL_OUT LOW =</text>
<text x="102.1" y="205.6">CLEAR. Magnet</text>
<text x="117.5" y="205.6">near</text>
<text x="122.9" y="205.6">(either</text>
<text x="130.3" y="205.6">pole),</text>
<text x="137" y="205.6">cable</text>
<text x="143.3" y="205.6">open,</text>
<text x="149.6" y="205.6">+5V</text>
<text x="154.7" y="205.6">open</text>
<text x="160.4" y="205.6">or</text>
<text x="163.5" y="205.6">unpowered</text>
<text x="174.7" y="205.6">=</text>
<text x="177.4" y="205.6">HIGH</text>
<text x="183.1" y="205.6">via</text>
<text x="187" y="205.6">host</text>
<text x="192.3" y="205.6">pull-up</text>
<text x="200.9" y="205.6">=</text>
<text x="203.7" y="205.6">TRIGGERED.</text>
<text x="15" y="210.6">NOT detected:</text>
<text x="15" y="215.6">HOST PULL-UP</text>
<text x="29.7" y="210.6">SIGNAL shorted</text>
<text x="31" y="215.6">REQUIRED:</text>
<text x="42.2" y="215.6">4.7</text>
<text x="45.6" y="210.6">to</text>
<text x="46.4" y="215.6">k</text>
<text x="48.6" y="215.6">to</text>
<text x="48.7" y="210.6">GND, dead</text>
<text x="51.6" y="215.6">100</text>
<text x="56.4" y="215.6">k</text>
<text x="58.6" y="215.6">to</text>
<text x="60" y="210.6">U1</text>
<text x="61.6" y="215.6">the</text>
<text x="63.7" y="210.6">with</text>
<text x="65.8" y="215.6">host</text>
<text x="68.7" y="210.6">Hi-Z</text>
<text x="71" y="215.6">3.3</text>
<text x="74.6" y="210.6">output,</text>
<text x="75.2" y="215.6">V logic</text>
<text x="82.4" y="210.6">Q1</text>
<text x="83.3" y="215.6">rail</text>
<text x="86.1" y="210.6">short,</text>
<text x="87.7" y="215.6">(MCU</text>
<text x="92.8" y="210.6">5</text>
<text x="93.7" y="215.6">internal</text>
<text x="95.1" y="210.6">V brownout</text>
<text x="102.2" y="215.6">about</text>
<text x="107.2" y="210.6">between</text>
<text x="108.7" y="215.6">40</text>
<text x="112.3" y="215.6">k</text>
<text x="114.5" y="215.6">qualifies).</text>
<text x="118.3" y="210.6">V and</text>
<text x="125.2" y="210.6">2.5</text>
<text x="125.3" y="215.6">No</text>
<text x="128.9" y="215.6">pull-up</text>
<text x="129.4" y="210.6">V. Not</text>
<text x="136.6" y="210.6">a</text>
<text x="137.6" y="215.6">on</text>
<text x="139" y="210.6">safety</text>
<text x="141.1" y="215.6">this</text>
<text x="145.7" y="215.6">board</text>
<text x="145.8" y="210.6">interlock:</text>
<text x="152.3" y="215.6">(D4).</text>
<text x="155.9" y="210.6">keep</text>
<text x="158.2" y="215.6">Firmware:</text>
<text x="161.4" y="210.6">machine-level</text>
<text x="168.6" y="215.6">pin</text>
<text x="172.6" y="215.6">=</text>
<text x="175.4" y="215.6">PXn^</text>
<text x="176.5" y="210.6">limits.</text>
<text x="180.9" y="215.6">without</text>
<text x="188.9" y="215.6">&quot;!&quot;,</text>
<text x="193.2" y="215.6">retract</text>
<text x="200.7" y="215.6">&gt;=</text>
<text x="205.1" y="215.6">10</text>
<text x="208.6" y="215.6">mm</text>
<text x="213.2" y="215.6">for</text>
<text x="217" y="215.6">the</text>
<text x="221.2" y="215.6">4</text>
<text x="225.7" y="215.6">2</text>
<text x="228.1" y="215.6">mm</text>
<text x="232.7" y="215.6">N42</text>
<text x="15" y="220.6">J1</text>
<text x="18.3" y="220.6">pinout,</text>
<text x="26" y="220.6">viewed</text>
<text x="33.4" y="220.6">from</text>
<text x="39" y="220.6">the</text>
<text x="43.1" y="220.6">top,</text>
<text x="47.9" y="220.6">pin</text>
<text x="54.4" y="220.6">left:</text>
<text x="59.3" y="220.6">1</text>
<text x="61.7" y="220.6">SIGNAL (SIGNAL_OUT),</text>
<text x="84" y="220.6">2</text>
<text x="86.4" y="220.6">GND, 3</text>
<text x="94.4" y="220.6">+5V</text>
<text x="99.5" y="220.6">(host</text>
<text x="105.5" y="220.6">5</text>
<text x="107.9" y="220.6">V, 5.6</text>
<text x="115" y="220.6">mA</text>
<text x="118.9" y="220.6">max,</text>
<text x="124.6" y="220.6">self-imposed</text>
<text x="138.7" y="220.6">cap</text>
<text x="143.2" y="220.6">10</text>
<text x="146.8" y="220.6">mA).</text>
<text x="152.2" y="220.6">Board</text>
<text x="158.9" y="220.6">limit</text>
<text x="164.4" y="220.6">about</text>
<text x="170.9" y="220.6">12</text>
<text x="174.5" y="220.6">V continuous</text>
<text x="188.2" y="220.6">on</text>
<text x="191.7" y="220.6">+5V</text>
<text x="196.7" y="220.6">(R3</text>
<text x="201.2" y="220.6">power,</text>
<text x="208.5" y="220.6">Q1</text>
<text x="15" y="225.6">Adapter</text>
<text x="23.3" y="225.6">to</text>
<text x="26.4" y="225.6">Gadgeteer</text>
<text x="37" y="225.6">X (host</text>
<text x="45.5" y="225.6">end):</text>
<text x="51.5" y="225.6">KK1</text>
<text x="56.4" y="225.6">SIGNAL -&gt;</text>
<text x="68.4" y="225.6">X pin</text>
<text x="74.9" y="225.6">3;</text>
<text x="77.9" y="225.6">KK2</text>
<text x="82.8" y="225.6">GND -&gt;</text>
<text x="92.1" y="225.6">X pin</text>
<text x="98.6" y="225.6">10;</text>
<text x="102.8" y="225.6">KK3</text>
<text x="107.7" y="225.6">+5V</text>
<text x="117.1" y="225.6">X pin</text>
<text x="123.5" y="225.6">2;</text>
<text x="126.5" y="225.6">X pin</text>
<text x="132.9" y="225.6">1</text>
<text x="135.3" y="225.6">(+3.3V)</text>
<text x="143.9" y="225.6">and</text>
<text x="148.5" y="225.6">pins</text>
<text x="153.6" y="225.6">4-9</text>
<text x="158.8" y="225.6">not</text>
<text x="163" y="225.6">connected.</text>
<text x="15" y="230.6">Exceptions</text>
<text x="26.3" y="230.6">(contract):</text>
<text x="37.7" y="230.6">no</text>
<text x="41.1" y="230.6">Gadgeteer</text>
<text x="51.8" y="230.6">socket,</text>
<text x="59.7" y="230.6">no</text>
<text x="63.1" y="230.6">chain</text>
<text x="69.5" y="230.6">port,</text>
<text x="75" y="230.6">no</text>
<text x="78.5" y="230.6">12-24</text>
<text x="86.1" y="230.6">V input</text>
<text x="94.3" y="230.6">or</text>
<text x="97.4" y="230.6">5V-source</text>
<text x="108.7" y="230.6">jumper,</text>
<text x="117" y="230.6">no</text>
<text x="120.5" y="230.6">fuse/TVS/reverse</text>
<text x="138.4" y="230.6">stage</text>
<text x="144.7" y="230.6">on</text>
<text x="148.2" y="230.6">+5V,</text>
<text x="153.8" y="230.6">no</text>
<text x="157.3" y="230.6">LED-disable</text>
<text x="170.3" y="230.6">option,</text>
<text x="178" y="230.6">no</text>
<text x="181.5" y="230.6">fiducials</text>
<text x="190.8" y="230.6">(hand</text>
<text x="197.4" y="230.6">assembly),</text>
<text x="208.8" y="230.6">elongated</text>
<text x="219.3" y="230.6">outline.</text>
<text x="15" y="235.6">TP1</text>
<text x="19.6" y="235.6">+5V,</text>
<text x="25.3" y="235.6">TP2</text>
<text x="29.9" y="235.6">GND, TP3</text>
<text x="40.1" y="235.6">SIGNAL_OUT, TP4</text>
<text x="57.7" y="235.6">HALL_OUT, TP5</text>
<text x="73.1" y="235.6">GND: bottom-side</text>
<text x="92" y="235.6">observation</text>
<text x="104.1" y="235.6">pads,</text>
<text x="110.4" y="235.6">excluded</text>
<text x="119.9" y="235.6">from</text>
<text x="125.5" y="235.6">the</text>
<text x="129.6" y="235.6">BOM.</text>
<text x="135.4" y="235.6">Mounting</text>
<text x="145.1" y="235.6">holes</text>
<text x="151.4" y="235.6">H1/H2</text>
<text x="158.9" y="235.6">are</text>
<text x="163.1" y="235.6">board-only</text>
<text x="175.2" y="235.6">(no</text>
<text x="179.5" y="235.6">symbol),</text>
<text x="188.8" y="235.6">M3</text>
<text x="192.6" y="235.6">NPTH,</text>
<text x="199.3" y="235.6">no</text>
<text x="15" y="245.6">ERC note:</text>
<text x="15" y="240.6">Magnetic</text>
<text x="24.6" y="240.6">clean</text>
<text x="25.7" y="245.6">U1</text>
<text x="29.5" y="245.6">pin</text>
<text x="30.9" y="240.6">zone:</text>
<text x="33.5" y="245.6">2</text>
<text x="35.9" y="245.6">carries</text>
<text x="37.1" y="240.6">no</text>
<text x="40.5" y="240.6">ferromagnetic</text>
<text x="43.6" y="245.6">the</text>
<text x="47.7" y="245.6">stock</text>
<text x="53.9" y="245.6">library</text>
<text x="54.9" y="240.6">part</text>
<text x="59.9" y="240.6">within</text>
<text x="61.2" y="245.6">type</text>
<text x="66.3" y="245.6">(output)</text>
<text x="66.6" y="240.6">2.5</text>
<text x="70.8" y="240.6">mm</text>
<text x="75.2" y="245.6">because</text>
<text x="75.4" y="240.6">of</text>
<text x="78.4" y="240.6">U1</text>
<text x="82.1" y="240.6">courtyard</text>
<text x="84.1" y="245.6">DRV5033AJxDBZ</text>
<text x="92.2" y="240.6">(Q1</text>
<text x="96.8" y="240.6">leadframe</text>
<text x="100.6" y="245.6">derives</text>
<text x="107.5" y="240.6">is</text>
<text x="108.5" y="245.6">from</text>
<text x="110.3" y="240.6">Alloy</text>
<text x="114" y="245.6">a</text>
<text x="116" y="240.6">42,</text>
<text x="116.3" y="245.6">linear</text>
<text x="120.2" y="240.6">kept</text>
<text x="123" y="245.6">sensor</text>
<text x="125.3" y="240.6">&gt;=</text>
<text x="129.7" y="240.6">5.5</text>
<text x="130.4" y="245.6">symbol;</text>
<text x="133.8" y="240.6">mm</text>
<text x="138.4" y="240.6">away);</text>
<text x="138.8" y="245.6">electrically</text>
<text x="145.6" y="240.6">non-ferrous</text>
<text x="153" y="245.6">is</text>
<text x="155.8" y="245.6">open-drain</text>
<text x="158.5" y="240.6">(nylon/brass)</text>
<text x="168" y="245.6">with</text>
<text x="172.9" y="240.6">M3</text>
<text x="172.9" y="245.6">pull-up</text>
<text x="176.8" y="240.6">screws</text>
<text x="181.6" y="245.6">R1</text>
<text x="184.3" y="240.6">required.</text>
<text x="185.3" y="245.6">(contract.schematic_rules).</text>
<text x="15" y="250.6">CERN-OHL-S-2.0</text>
<text x="33.8" y="250.6">|</text>
<text x="36.2" y="250.6">KiCad</text>
<text x="42.8" y="250.6">only</text>
<text x="47.9" y="250.6">|</text>
<text x="50.3" y="250.6">v13</text>
<text x="54.9" y="250.6">metadata-only</text>
<text x="70.4" y="250.6">study:</text>
<text x="77.2" y="250.6">installed</text>
<text x="86.6" y="250.6">v13</text>
<text x="91.1" y="250.6">circuit</text>
<text x="98.3" y="250.6">retained;</text>
<text x="107.8" y="250.6">native/CAM</text>
<text x="119.8" y="250.6">checks</text>
<text x="127.5" y="250.6">are</text>
<text x="131.7" y="250.6">not</text>
<text x="135.9" y="250.6">hardware</text>
<text x="145.6" y="250.6">qualification.</text>
</g>
<g font-size="1.1" fill="#006464">
<text x="89.2" y="149.6">LED</text>
<text x="90" y="149.6">SUPPLY</text>
<text x="90.2" y="147.9">JP1</text>
<text x="85.3" y="153">CUT</text>
<text x="88.5" y="153">TO</text>
<text x="90.9" y="153">DISABLE</text>
<text x="96.6" y="153">D2</text>
</g>
<g font-size="1.1" fill="#a90000">
<text x="89.2" y="150.5">LED_D2_DISABLE</text>
<text x="90" y="151.4">1</text>
<text x="91.9" y="151.4">2</text>
</g>
</svg>
